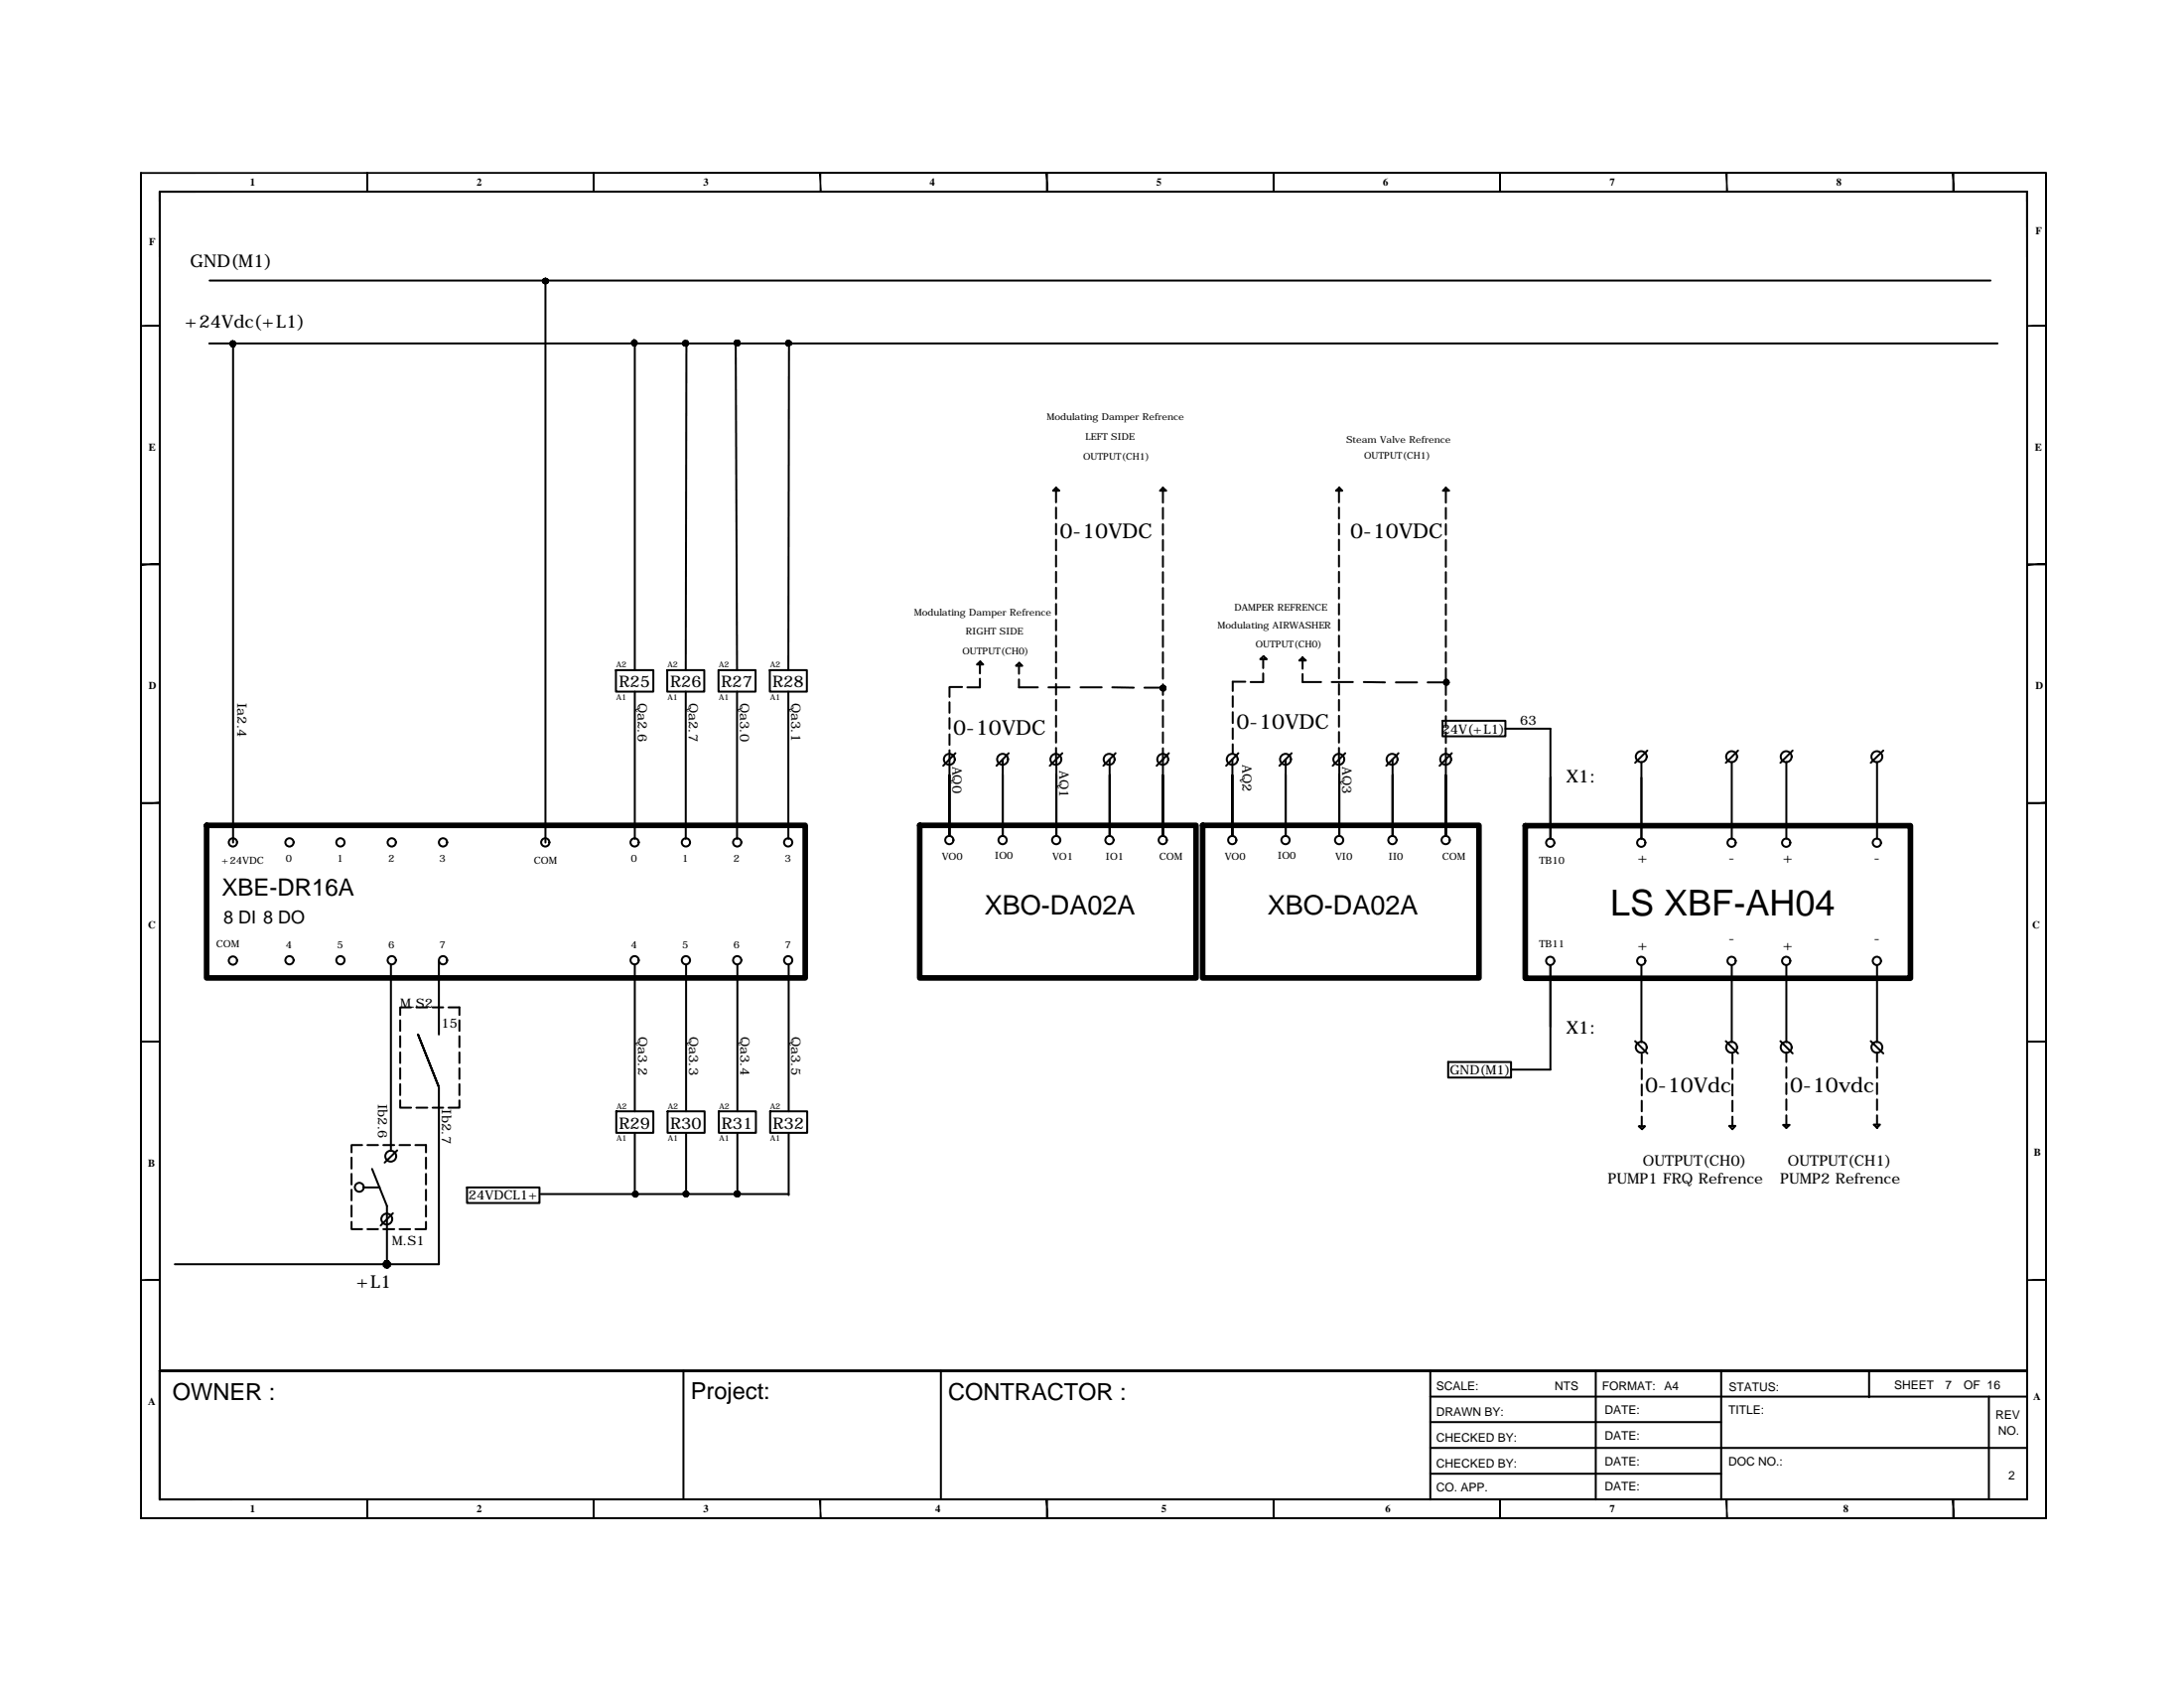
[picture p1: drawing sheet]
<svg xmlns="http://www.w3.org/2000/svg" width="279mm" height="216mm" viewBox="0 0 279 216" stroke-linecap="round" stroke-linejoin="round" font-family="sans-serif">
<!-- layer: FRAME -->
<g fill="#000" stroke="#000" stroke-width=".13">
<path d="M18 22.1v.1l243.8-.1zM18 22.2l243.8-.1v.1z"/>
<path d="M20.4 24.5l.1 167.3v-167.3zM20.4 24.5l.1 167.3h-.1z"/>
<path d="M46.9 22.1l.1 2.4v-2.4zM46.9 22.1l.1 2.4h-.1z"/>
<path d="M75.9 22.1l.1 2.4v-2.4zM75.9 22.1l.1 2.4h-.1z"/>
<path d="M104.9 22.1l.1 2.4v-2.4zM104.9 22.1l.1 2.4h-.1z"/>
<path d="M133.9 22.1l.1 2.4v-2.4zM133.9 22.1l.1 2.4h-.1z"/>
<path d="M162.9 22.1l.1 2.4v-2.4zM162.9 22.1l.1 2.4h-.1z"/>
<path d="M191.9 22.1l.1 2.4v-2.4zM191.9 22.1l.1 2.4h-.1z"/>
<path d="M220.9 22.1l.1 2.4v-2.4zM220.9 22.1l.1 2.4h-.1z"/>
<path d="M249.8 22.1l.2 2.4v-2.4zM249.8 22.1l.2 2.4h-.2z"/>
<path d="M20.4 24.6h238.9v-.1zM20.4 24.5h238.9l-238.9 .1z"/>
<path d="M261.7 22.1l.1 172.1zM261.7 22.1l.1 172.1z"/>
<path d="M18 41.6v.1l2.4-.1zM18 41.7l2.4-.1v.1z"/>
<path d="M259.3 41.6v.1l2.5-.1zM259.3 41.7l2.5-.1v.1z"/>
<path d="M18 72.1v.1l2.4-.1zM18 72.2l2.4-.1v.1z"/>
<path d="M259.3 72.1v.1l2.5-.1zM259.3 72.2l2.5-.1v.1z"/>
<path d="M18 102.6v.2l2.4-.2zM18 102.8l2.4-.2v.2z"/>
<path d="M259.3 102.6v.2l2.5-.2zM259.3 102.8l2.5-.2v.2z"/>
<path d="M18 133.2v.1l2.4-.1zM18 133.3l2.4-.1v.1z"/>
<path d="M259.3 133.2v.1l2.5-.1zM259.3 133.3l2.5-.1v.1z"/>
<path d="M18 163.7v.1l2.4-.1zM18 163.8l2.4-.1v.1z"/>
<path d="M259.3 163.7v.1l2.5-.1zM259.3 163.8l2.5-.1v.1z"/>
<path d="M18 22.1v172.1h.1zM18 22.1h.1v172.1z"/>
<path d="M20.4 191.7v.1l238.9-.1zM20.4 191.8l238.9-.1v.1z"/>
<path d="M46.9 191.8v2.4h.1zM46.9 191.8h.1v2.4z"/>
<path d="M75.9 191.8l.1 2.4v-2.4zM75.9 191.8l.1 2.4h-.1z"/>
<path d="M104.9 191.8v2.4h.1zM104.9 191.8h.1v2.4z"/>
<path d="M133.9 191.8v2.4h.1zM133.9 191.8h.1v2.4z"/>
<path d="M162.9 191.8v2.4h.1zM162.9 191.8h.1v2.4z"/>
<path d="M191.9 191.8v2.4h.1zM191.9 191.8h.1v2.4z"/>
<path d="M220.9 191.8v2.4h.1zM220.9 191.8h.1v2.4z"/>
<path d="M249.8 191.8v2.4h.2zM249.8 191.8h.2v2.4z"/>
<path d="M259.3 24.5v167.3h.1zM259.3 24.5h.1v167.3z"/>
<path d="M18 194.2h243.8zM18 194.2h243.8z"/>
</g>
<path d="M20.4 175.3h238.9zM20.4 175.3v16.5M183 178.6h76.2M183 175.3v16.5M183 181.9h37.2M183 185.2h76.2M183 188.5h37.2" fill="none" stroke="#000" stroke-width=".25"/>
<!-- layer: 0 -->
<g fill="none" stroke="#000" stroke-width=".25">
<path d="M26.8 35.9h227.8M69.8 36v71.8M26.8 43.9h228.7M29.8 43.9v63.9M81.2 43.9v41.8M87.8 43.9l-.1 41.8M94.1 43.9l.2 41.8M100.9 43.9v41.8M135.1 62.4l.4 .4h-.8zM135.1 62.8v1.4M135.1 64.9v1.4M135.1 67v1.4"/>
<path d="M135.1 69v1.4M135.1 71.1v1.4M135.1 73.1v1.4M135.1 75.2v1.4M135.1 77.2v1.4M135.1 79.3v1.3M148.8 62.4l.4 .4h-.8zM148.8 62.8v1.5M148.8 65v1.4M148.8 67v1.4M148.8 69.1v1.3M148.8 71.1v1.4"/>
<path d="M148.8 73.2v1.3M148.8 75.2v1.4M148.8 77.3v1.3M148.8 79.3v1.4M170.9 62.8l.4-.4 .4 .4zM171.3 62.8v1.4M171.3 64.9v1.4M171.3 67v1.4M171.3 69v1.4M171.3 71.1v1.4M171.3 73.1v1.4M171.3 75.2v1.4"/>
<path d="M171.3 77.2v1.4M171.3 79.3v1.3M185 62.4l.4 .4h-.8zM185 62.8v1.5M185 65v1.4M185 67v1.4M185 69.1v1.3M185 71.1v1.4M185 73.2v1.3M185 75.2v1.4M185 77.3v1.3M185 79.3v1.4"/>
<path d="M81.2 88.5v18.8M87.7 88.5v18.8M94.3 88.5v18.8M100.9 88.5v18.8M121.5 96v10.9v-7.8M121.5 88v1.1M121.5 89.8v1.4M121.5 91.8v1.4M121.5 93.9v1.4M121.5 87.9h1.6M122.2 96.3l-1.5 1.6M125 85l.4-.4 .4 .4z"/>
<path d="M125.4 86.8v1.1h-1.6M125.4 85v1.1M128.3 97.1v9.8v-7.8M129 96.3l-1.5 1.6M130 85.2l.4-.4 .4 .4zM130.4 86.9v1h2.4M130.4 85.2v1M134.1 87.9h2.7M135.1 81.3v1.4M135.1 83.4v1.3M135.1 85.4v1.4M135.1 87.5v1.3"/>
<path d="M135.1 89.5v1.4M135.1 91.6v1.3M135.1 93.6v1.4M135.1 95.7v1.4M135.1 97.1v9.8v-7.8M135.9 96.3l-1.6 1.6M138.2 87.9h2.7M142 97.1v9.8v-7.8M142.3 87.9l2.7 .1M142.7 96.3l-1.5 1.6M146.4 88h2.4M148.8 97.1v9.8v-7.8"/>
<path d="M148.8 81.4v1.3M148.8 83.4v1.4M148.8 85.5v1.3M148.8 87.5v1.4M148.8 89.6v1.3M148.8 91.6v1.4M148.8 93.7v1.3M148.8 95.7v1.5M149.5 96.3l-1.5 1.6M157.7 97.1v9.8v-7.8M157.7 89.1v1.3M157.7 91.1v1.4"/>
<path d="M157.7 93.2v1.3M157.7 95.2v1.2M158.4 96.3l-1.5 1.6M159.3 87.2h-1.6v1.2M161.2 84.3l.4-.4 .5 .4zM161.6 86.1v1.1h-1.6M161.6 84.3v1.2M164.5 97.1v9.8v-7.8M165.2 96.3l-1.5 1.6M166.2 84.5l.4-.4 .5 .4zM166.6 86.2v1h2.4M166.6 84.5v1"/>
<path d="M170.4 87.2h2.7M171.3 81.3v1.4M171.3 83.4v1.3M171.3 85.4v1.4M171.3 87.5v1.3M171.3 89.5v1.4M171.3 91.6v1.3M171.3 93.6v1.4M171.3 95.7v1.4M171.3 97.1v9.8v-7.8M172.1 96.3l-1.6 1.6M174.5 87.2l2.7 .1"/>
<path d="M178.2 97.1v9.8v-7.8M178.6 87.3h2.7M178.9 96.3l-1.6 1.6M182.6 87.3h2.4M184.5 92.2h8.1v2h-8.1zM185 97.1v9.8v-7.8M185 81.4v1.3M185 83.4v1.4M185 85.5v1.3M185 87.5v1.4M185 89.6v1.3M185 91.6v1.4"/>
<path d="M185 93.7v1.3M185 95.7v1.5M185.7 96.3l-1.5 1.6M192.6 93.2h5.7v14.1v-7.8M210 97.5v9.8M210.7 96l-1.5 1.6M221.5 97.5v9.8M222.3 96l-1.5 1.6M228.5 97.5v9.8M229.3 96l-1.5 1.6M240.1 97.5v9.8M240.9 96l-1.6 1.6"/>
<path d="M50 123.5v23.7M51.2 130.5v1.4M51.2 132.5v1.4M51.2 134.6v1.4M51.2 136.6v1.4M51.2 138.7v1.4M52.6 128.8h-1.4v1M53.3 128.8h1.4M55.3 128.8h1.4M56.1 123v9.3M56.1 139.1v22.6h-33.7M57.4 128.8h1.4v1"/>
<path d="M58.8 130.5v1.4M58.8 132.5v1.4M58.8 134.6v1.4M58.8 136.6v1.4M58.8 138.7v1.4M81.2 123.4v18.7M87.8 123.4v18.7M94.3 123.4v18.7M100.9 123.4v18.7M185.3 135.8h8v2h-8zM198.3 123.5v13.3h-5M209.2 133.2l1.5 1.5"/>
<path d="M210 123.5v9.8M210 134.8v1.2M210 136.7v1.3M210 138.7v1.4M220.8 133.2l1.5 1.5M221.5 123.5v9.8M221.6 134.8v1.2M221.6 136.7v1.3M221.6 138.7v1.4M227.8 133.2l1.5 1.5M228.5 123.5v9.8M228.5 134.6v1.2"/>
<path d="M228.5 136.5v1.4M228.5 138.5v1.4M239.3 133.2l1.6 1.5M240.1 123.5v9.8M240.1 134.6v1.2M240.1 136.5v1.4M240.1 138.5v1.4M45 156.3v.9h1.3M45 148.1v1.4M45 150.1v1.4M45 152.2v1.3M45 154.2v1.4"/>
<path d="M46.3 146.5h-1.3v.9M46.6 151.9h2M47 157.2h1.4M47 146.5h1.4M49 157.2h1.4M49 146.5h1.4M49.5 154.2v7.5M50.3 155.2l-1.6 1.5M50.8 147.1l-1.6 1.6M51.1 157.2h1.4M51.1 146.5h1.4M51.2 140.7v1h1.4"/>
<path d="M53.1 146.5h1.4v.9M53.3 141.7h1.4M54.5 156.3v.9h-1.4M54.5 148.1v1.4M54.5 150.1v1.4M54.5 152.2v1.3M54.5 154.2v1.4M55.3 141.7h1.4M58.8 140.7v1h-1.4M59.7 151.9h9.3v2h-9.3zM69.2 152.7h31.7M81.2 144.9v8"/>
<path d="M87.8 144.9v8M94.3 144.9v8M100.9 144.9v8M209.6 144h.9l-.4 .4zM210 140.8v1.3M210 142.8v1.2M221.2 144h.8l-.4 .4zM221.6 140.8v1.3M221.6 142.8v1.2M228.1 143.9h.9l-.5 .4zM228.5 140.6v1.4M228.5 142.6v1.2"/>
<path d="M239.7 143.8h.8l-.4 .5zM240.1 140.6v1.4M240.1 142.6v1.2M87.4 175.3v16.4M120.4 175.3v16.4M204.1 175.3v16.5M220.2 175.3v16.5M239.1 175.4v3.3M254.4 178.6v13.2"/>
<circle cx="121.4" cy="97.1" r=".7"/>
<circle cx="128.3" cy="97.1" r=".7"/>
<circle cx="135.1" cy="97.1" r=".7"/>
<circle cx="141.9" cy="97.1" r=".7"/>
<circle cx="148.8" cy="97.1" r=".7"/>
<circle cx="157.6" cy="97.1" r=".7"/>
<circle cx="164.5" cy="97.1" r=".7"/>
<circle cx="171.3" cy="97.1" r=".7"/>
<circle cx="178.1" cy="97.1" r=".7"/>
<circle cx="184.9" cy="97.1" r=".7"/>
<circle cx="210" cy="96.8" r=".7"/>
<circle cx="221.5" cy="96.8" r=".7"/>
<circle cx="228.5" cy="96.8" r=".7"/>
<circle cx="240.1" cy="96.8" r=".7"/>
<circle cx="29.8" cy="107.7" r=".53"/>
<circle cx="37" cy="107.7" r=".53"/>
<circle cx="43.6" cy="107.7" r=".53"/>
<circle cx="50.1" cy="107.7" r=".53"/>
<circle cx="56.7" cy="107.7" r=".53"/>
<circle cx="69.8" cy="107.7" r=".53"/>
<circle cx="81.2" cy="107.7" r=".53"/>
<circle cx="87.7" cy="107.7" r=".53"/>
<circle cx="94.3" cy="107.7" r=".53"/>
<circle cx="100.8" cy="107.7" r=".53"/>
<circle cx="121.4" cy="107.4" r=".53"/>
<circle cx="128.3" cy="107.4" r=".53"/>
<circle cx="135.1" cy="107.4" r=".53"/>
<circle cx="141.9" cy="107.4" r=".53"/>
<circle cx="148.8" cy="107.4" r=".53"/>
<circle cx="157.6" cy="107.4" r=".53"/>
<circle cx="164.5" cy="107.4" r=".53"/>
<circle cx="171.3" cy="107.4" r=".53"/>
<circle cx="178.1" cy="107.4" r=".53"/>
<circle cx="184.9" cy="107.4" r=".53"/>
<circle cx="198.3" cy="107.8" r=".53"/>
<circle cx="210" cy="107.8" r=".53"/>
<circle cx="221.5" cy="107.8" r=".53"/>
<circle cx="228.5" cy="107.8" r=".53"/>
<circle cx="240.1" cy="107.8" r=".53"/>
<circle cx="29.8" cy="122.9" r=".53"/>
<circle cx="37" cy="122.8" r=".53"/>
<circle cx="43.6" cy="122.8" r=".53"/>
<circle cx="50.1" cy="122.8" r=".53"/>
<circle cx="56.7" cy="122.8" r=".53"/>
<circle cx="81.2" cy="122.8" r=".53"/>
<circle cx="87.7" cy="122.8" r=".53"/>
<circle cx="94.3" cy="122.8" r=".53"/>
<circle cx="100.8" cy="122.8" r=".53"/>
<circle cx="198.3" cy="122.9" r=".53"/>
<circle cx="210" cy="122.9" r=".53"/>
<circle cx="210" cy="133.9" r=".7"/>
<circle cx="221.5" cy="122.9" r=".53"/>
<circle cx="221.5" cy="133.9" r=".7"/>
<circle cx="228.5" cy="122.9" r=".53"/>
<circle cx="228.5" cy="133.9" r=".7"/>
<circle cx="240.1" cy="122.9" r=".53"/>
<circle cx="240.1" cy="133.9" r=".7"/>
<circle cx="46" cy="151.9" r=".57"/>
<circle cx="49.5" cy="155.9" r=".7"/>
<circle cx="50" cy="147.9" r=".7"/>
</g>
<!-- layer: SHEET -->
<path d="M47.6 149.5l1.9 4.7" fill="none" stroke="#000" stroke-width=".25"/>
<!-- layer: 0 -->
<g fill="#000" stroke="#000" stroke-width=".13">
<path d="M69.4 36v.1l.4-.1zM69.4 36.1l.4-.1-.2 .3zM69.8 36l-.2 .3h.2z"/>
<path d="M69.4 36v.1l.4-.1zM69.4 36.1l.4-.1-.2 .3zM69.8 36l-.2 .3h.2z"/>
<path d="M69.6 35.6l.2 .4v-.4zM69.4 35.8l.2-.2 .2 .4zM69.4 35.8v.2h.4z"/>
<path d="M69.8 36v.3h.1zM69.8 36l.3 .1-.2 .2zM69.8 36l.3 .1 .1-.1z"/>
<path d="M69.6 35.6l.2 .4v-.4zM69.4 35.8l.2-.2 .2 .4zM69.4 35.8v.2h.4z"/>
<path d="M69.8 36v.3h.1zM69.8 36l.3 .1-.2 .2zM69.8 36l.3 .1 .1-.1z"/>
<path d="M69.8 36h.4l-.1-.2zM69.9 35.6l.2 .2-.3 .2zM69.8 35.6v.4l.1-.4z"/>
<path d="M69.8 36h.4l-.1-.2zM69.9 35.6l.2 .2-.3 .2zM69.8 35.6v.4l.1-.4z"/>
<path d="M29.4 44l.1 .1 .3-.1zM29.5 44.1l.3-.1-.2 .3zM29.8 44l-.2 .3 .2 .1z"/>
<path d="M29.4 44l.1 .1 .3-.1zM29.5 44.1l.3-.1-.2 .3zM29.8 44l-.2 .3 .2 .1z"/>
<path d="M29.6 43.6l.2 .4v-.4zM29.6 43.6l.2 .4-.3-.2zM29.5 43.8l-.1 .2h.4z"/>
<path d="M29.8 44v.4l.2-.1zM29.8 44l.3 .1-.1 .2zM29.8 44l.3 .1 .1-.1z"/>
<path d="M29.6 43.6l.2 .4v-.4zM29.6 43.6l.2 .4-.3-.2zM29.5 43.8l-.1 .2h.4z"/>
<path d="M29.8 44v.4l.2-.1zM29.8 44l.3 .1-.1 .2zM29.8 44l.3 .1 .1-.1z"/>
<path d="M29.8 44h.4l-.1-.2zM30 43.6l.1 .2-.3 .2zM29.8 43.6v.4l.2-.4z"/>
<path d="M29.8 44h.4l-.1-.2zM30 43.6l.1 .2-.3 .2zM29.8 43.6v.4l.2-.4z"/>
<path d="M80.8 43.8v.2l.3-.2zM80.8 44l.3-.2-.1 .4zM81.1 43.8l-.1 .4h.1z"/>
<path d="M80.8 43.8v.2l.3-.2zM80.8 44l.3-.2-.1 .4zM81.1 43.8l-.1 .4h.1z"/>
<path d="M81 43.5l.1 .3v-.3zM81 43.5l.1 .3-.3-.1zM80.8 43.7v.1h.3z"/>
<path d="M81.1 43.8v.4h.2zM81.1 43.8l.4 .2-.2 .2zM81.1 43.8l.4 .2v-.2z"/>
<path d="M81 43.5l.1 .3v-.3zM81 43.5l.1 .3-.3-.1zM80.8 43.7v.1h.3z"/>
<path d="M81.1 43.8v.4h.2zM81.1 43.8l.4 .2-.2 .2zM81.1 43.8l.4 .2v-.2z"/>
<path d="M81.1 43.8h.4v-.1zM81.3 43.5l.2 .2-.4 .1zM81.1 43.5v.3l.2-.3z"/>
<path d="M81.1 43.8h.4v-.1zM81.3 43.5l.2 .2-.4 .1zM81.1 43.5v.3l.2-.3z"/>
<path d="M87.3 43.9l.1 .2 .3-.2zM87.4 44.1l.3-.2-.2 .3zM87.7 43.9l-.2 .3 .2 .1z"/>
<path d="M87.3 43.9l.1 .2 .3-.2zM87.4 44.1l.3-.2-.2 .3zM87.7 43.9l-.2 .3 .2 .1z"/>
<path d="M87.5 43.6l.2 .3v-.4zM87.5 43.6l.2 .3-.3-.2zM87.4 43.7l-.1 .2h.4z"/>
<path d="M87.7 43.9v.4l.2-.1zM87.7 43.9l.3 .2-.1 .1zM87.7 43.9l.3 .2 .1-.2z"/>
<path d="M87.5 43.6l.2 .3v-.4zM87.5 43.6l.2 .3-.3-.2zM87.4 43.7l-.1 .2h.4z"/>
<path d="M87.7 43.9v.4l.2-.1zM87.7 43.9l.3 .2-.1 .1zM87.7 43.9l.3 .2 .1-.2z"/>
<path d="M87.7 43.9h.4l-.1-.2zM87.9 43.6l.1 .1-.3 .2zM87.7 43.5v.4l.2-.3z"/>
<path d="M87.7 43.9h.4l-.1-.2zM87.9 43.6l.1 .1-.3 .2zM87.7 43.5v.4l.2-.3z"/>
<path d="M94 43.8v.3l.3-.3zM94 44.1l.3-.3-.2 .4zM94.3 43.8l-.2 .4h.2z"/>
<path d="M94 43.8v.3l.3-.3zM94 44.1l.3-.3-.2 .4zM94.3 43.8l-.2 .4h.2z"/>
<path d="M94.1 43.5l.2 .3v-.3zM94.1 43.5l.2 .3-.3-.1zM94 43.7v.1h.3z"/>
<path d="M94.3 43.8v.4h.2zM94.3 43.8l.3 .3-.1 .1zM94.3 43.8l.3 .3 .1-.3z"/>
<path d="M94.1 43.5l.2 .3v-.3zM94.1 43.5l.2 .3-.3-.1zM94 43.7v.1h.3z"/>
<path d="M94.3 43.8v.4h.2zM94.3 43.8l.3 .3-.1 .1zM94.3 43.8l.3 .3 .1-.3z"/>
<path d="M94.3 43.8h.4l-.1-.1zM94.5 43.5l.1 .2-.3 .1zM94.3 43.5v.3l.2-.3z"/>
<path d="M94.3 43.8h.4l-.1-.1zM94.5 43.5l.1 .2-.3 .1zM94.3 43.5v.3l.2-.3z"/>
<path d="M100.5 43.9l.1 .2 .3-.2zM100.6 44.1l.3-.2-.2 .3zM100.9 43.9l-.2 .3 .2 .1z"/>
<path d="M100.5 43.9l.1 .2 .3-.2zM100.6 44.1l.3-.2-.2 .3zM100.9 43.9l-.2 .3 .2 .1z"/>
<path d="M100.7 43.6l.2 .3v-.4zM100.7 43.6l.2 .3-.3-.2zM100.6 43.7l-.1 .2h.4z"/>
<path d="M100.9 43.9v.4l.1-.1zM100.9 43.9l.3 .2-.2 .1zM100.9 43.9l.3 .2v-.2z"/>
<path d="M100.7 43.6l.2 .3v-.4zM100.7 43.6l.2 .3-.3-.2zM100.6 43.7l-.1 .2h.4z"/>
<path d="M100.9 43.9v.4l.1-.1zM100.9 43.9l.3 .2-.2 .1zM100.9 43.9l.3 .2v-.2z"/>
<path d="M100.9 43.9h.3v-.2zM101 43.6l.2 .1-.3 .2zM100.9 43.5v.4l.1-.3z"/>
<path d="M100.9 43.9h.3v-.2zM101 43.6l.2 .1-.3 .2zM100.9 43.5v.4l.1-.3z"/>
<path d="M148.4 88l.1 .2 .3-.2zM148.5 88.2l.3-.2-.2 .3zM148.8 88l-.2 .3 .2 .1z"/>
<path d="M148.4 88l.1 .2 .3-.2zM148.5 88.2l.3-.2-.2 .3zM148.8 88l-.2 .3 .2 .1z"/>
<path d="M148.6 87.7l.2 .3v-.3zM148.5 87.8l.1-.1 .2 .3zM148.5 87.8l-.1 .2h.4z"/>
<path d="M148.8 88v.4l.2-.1zM148.8 88l.3 .2-.1 .1zM148.8 88l.3 .2 .1-.2z"/>
<path d="M148.6 87.7l.2 .3v-.3zM148.5 87.8l.1-.1 .2 .3zM148.5 87.8l-.1 .2h.4z"/>
<path d="M148.8 88v.4l.2-.1zM148.8 88l.3 .2-.1 .1zM148.8 88l.3 .2 .1-.2z"/>
<path d="M148.8 88h.4l-.1-.2zM149 87.7l.1 .1-.3 .2zM148.8 87.7v.3l.2-.3z"/>
<path d="M148.8 88h.4l-.1-.2zM149 87.7l.1 .1-.3 .2zM148.8 87.7v.3l.2-.3z"/>
<path d="M184.7 87.3v.1l.4-.1zM184.7 87.4l.4-.1-.3 .3zM185.1 87.3l-.3 .3 .3 .1z"/>
<path d="M184.7 87.3v.1l.4-.1zM184.7 87.4l.4-.1-.3 .3zM185.1 87.3l-.3 .3 .3 .1z"/>
<path d="M184.8 86.9l.3 .4v-.4zM184.8 86.9l.3 .4-.4-.2zM184.7 87.1v.2h.4z"/>
<path d="M185.1 87.3v.4l.1-.1zM185.1 87.3l.2 .1-.1 .2zM185.1 87.3l.2 .1 .1-.1z"/>
<path d="M184.8 86.9l.3 .4v-.4zM184.8 86.9l.3 .4-.4-.2zM184.7 87.1v.2h.4z"/>
<path d="M185.1 87.3v.4l.1-.1zM185.1 87.3l.2 .1-.1 .2zM185.1 87.3l.2 .1 .1-.1z"/>
<path d="M185.1 87.3h.3l-.1-.2zM185.2 86.9l.1 .2-.2 .2zM185.1 86.9v.4l.1-.4z"/>
<path d="M185.1 87.3h.3l-.1-.2zM185.2 86.9l.1 .2-.2 .2zM185.1 86.9v.4l.1-.4z"/>
<path d="M80.9 152.7l.1 .2 .3-.2zM81 152.9l.3-.2-.2 .4zM81.3 152.7l-.2 .4h.2z"/>
<path d="M80.9 152.7l.1 .2 .3-.2zM81 152.9l.3-.2-.2 .4zM81.3 152.7l-.2 .4h.2z"/>
<path d="M81.1 152.4l.2 .3v-.3zM81 152.6l.1-.2 .2 .3zM81 152.6l-.1 .1h.4z"/>
<path d="M81.3 152.7v.4h.2zM81.3 152.7l.3 .2-.1 .2zM81.3 152.7l.3 .2 .1-.2z"/>
<path d="M81.1 152.4l.2 .3v-.3zM81 152.6l.1-.2 .2 .3zM81 152.6l-.1 .1h.4z"/>
<path d="M81.3 152.7v.4h.2zM81.3 152.7l.3 .2-.1 .2zM81.3 152.7l.3 .2 .1-.2z"/>
<path d="M81.3 152.7h.4l-.1-.1zM81.5 152.4l.1 .2-.3 .1zM81.3 152.4v.3l.2-.3z"/>
<path d="M81.3 152.7h.4l-.1-.1zM81.5 152.4l.1 .2-.3 .1zM81.3 152.4v.3l.2-.3z"/>
<path d="M87.4 152.7v.2l.4-.2zM87.4 152.9l.4-.2-.2 .3zM87.8 152.7l-.2 .3 .2 .1z"/>
<path d="M87.4 152.7v.2l.4-.2zM87.4 152.9l.4-.2-.2 .3zM87.8 152.7l-.2 .3 .2 .1z"/>
<path d="M87.6 152.4l.2 .3v-.4zM87.4 152.5l.2-.1 .2 .3zM87.4 152.5v.2h.4z"/>
<path d="M87.8 152.7v.4l.1-.1zM87.8 152.7l.3 .2-.2 .1zM87.8 152.7l.3 .2 .1-.2z"/>
<path d="M87.6 152.4l.2 .3v-.4zM87.4 152.5l.2-.1 .2 .3zM87.4 152.5v.2h.4z"/>
<path d="M87.8 152.7v.4l.1-.1zM87.8 152.7l.3 .2-.2 .1zM87.8 152.7l.3 .2 .1-.2z"/>
<path d="M87.8 152.7h.4l-.1-.2zM87.9 152.4l.2 .1-.3 .2zM87.8 152.3v.4l.1-.3z"/>
<path d="M87.8 152.7h.4l-.1-.2zM87.9 152.4l.2 .1-.3 .2zM87.8 152.3v.4l.1-.3z"/>
<path d="M94 152.7v.2l.3-.2zM94 152.9l.3-.2-.2 .3zM94.3 152.7l-.2 .3 .2 .1z"/>
<path d="M94 152.7v.2l.3-.2zM94 152.9l.3-.2-.2 .3zM94.3 152.7l-.2 .3 .2 .1z"/>
<path d="M94.1 152.4l.2 .3v-.4zM94 152.5l.1-.1 .2 .3zM94 152.5v.2h.3z"/>
<path d="M94.3 152.7v.4l.2-.1zM94.3 152.7l.3 .2-.1 .1zM94.3 152.7l.3 .2 .1-.2z"/>
<path d="M94.1 152.4l.2 .3v-.4zM94 152.5l.1-.1 .2 .3zM94 152.5v.2h.3z"/>
<path d="M94.3 152.7v.4l.2-.1zM94.3 152.7l.3 .2-.1 .1zM94.3 152.7l.3 .2 .1-.2z"/>
<path d="M94.3 152.7h.4l-.1-.2zM94.5 152.4l.1 .1-.3 .2zM94.3 152.3v.4l.2-.3z"/>
<path d="M94.3 152.7h.4l-.1-.2zM94.5 152.4l.1 .1-.3 .2zM94.3 152.3v.4l.2-.3z"/>
<path d="M49 161.7l.1 .3 .4-.3zM49.1 162l.4-.3-.3 .4zM49.5 161.7l-.3 .4 .3 .1z"/>
<path d="M49 161.7l.1 .3 .4-.3zM49.1 162l.4-.3-.3 .4zM49.5 161.7l-.3 .4 .3 .1z"/>
<path d="M49.1 161.7l.1 .2 .3-.2zM49.2 161.9l.3-.2-.2 .3zM49.5 161.7l-.2 .3 .2 .1z"/>
<path d="M49.1 161.7l.1 .2 .3-.2zM49.2 161.9l.3-.2-.2 .3zM49.5 161.7l-.2 .3 .2 .1z"/>
<path d="M49.3 161.4l.2 .3v-.3zM49.3 161.4l.2 .3-.3-.2zM49.2 161.5l-.1 .2h.4z"/>
<path d="M49.5 161.7v.4l.2-.1zM49.5 161.7l.3 .2-.1 .1zM49.5 161.7l.3 .2v-.2z"/>
<path d="M49.2 161.3l.3 .4v-.5zM49.2 161.3l.3 .4-.4-.2zM49.1 161.5l-.1 .2h.5z"/>
<path d="M49.5 161.7v.5l.2-.1zM49.5 161.7l.4 .3-.2 .1zM49.5 161.7l.4 .3 .1-.3z"/>
<path d="M49.3 161.4l.2 .3v-.3zM49.3 161.4l.2 .3-.3-.2zM49.2 161.5l-.1 .2h.4z"/>
<path d="M49.5 161.7v.4l.2-.1zM49.5 161.7l.3 .2-.1 .1zM49.5 161.7l.3 .2v-.2z"/>
<path d="M49.2 161.3l.3 .4v-.5zM49.2 161.3l.3 .4-.4-.2zM49.1 161.5l-.1 .2h.5z"/>
<path d="M49.5 161.7v.5l.2-.1zM49.5 161.7l.4 .3-.2 .1zM49.5 161.7l.4 .3 .1-.3z"/>
<path d="M49.5 161.7h.3v-.2zM49.7 161.4l.1 .1-.3 .2zM49.5 161.4v.3l.2-.3z"/>
<path d="M49.5 161.7h.3v-.2zM49.7 161.4l.1 .1-.3 .2zM49.5 161.4v.3l.2-.3z"/>
<path d="M49.5 161.7h.5l-.1-.2zM49.7 161.3l.2 .2-.4 .2zM49.5 161.2v.5l.2-.4z"/>
<path d="M49.5 161.7h.5l-.1-.2zM49.7 161.3l.2 .2-.4 .2zM49.5 161.2v.5l.2-.4z"/>
</g>
<!-- layer: SYMBOL -->
<path d="M78.8 85.7h4.8v2.8h-4.8zM85.4 85.7h4.7v2.8h-4.7zM91.9 85.7h4.8v2.8h-4.8zM98.5 85.7h4.7v2.8h-4.7zM53.5 132.3l2.6 6.8-2.6-6.8M78.8 142.1h4.8v2.8h-4.8zM85.4 142.1h4.7v2.8h-4.7zM92 142.1h4.7v2.8h-4.7zM98.5 142.1h4.8v2.8h-4.8z" fill="none" stroke="#000" stroke-width=".25"/>
<!-- layer: 0 -->
<path d="M26.4 105.6h76.6v19.5h-76.6zM117.7 105.6h35.3v19.5h-35.3zM153.9 105.6h35.3v19.5h-35.3zM195.1 105.6h49.3v19.5h-49.3z" fill="none" stroke="#000" stroke-width=".72"/>
<text font-size="4.6" x="206" y="117">LS XBF-AH04</text>
<g font-size="3.4">
<text x="126" y="117">XBO-DA02A</text>
<text x="162.2" y="117">XBO-DA02A</text>
</g>
<text font-size="3.1" x="28.4" y="114.5">XBE-DR16A</text>
<g font-size="3">
<text x="22.1" y="179">OWNER :</text>
<text x="88.4" y="179">Project:</text>
<text x="121.3" y="179">CONTRACTOR :</text>
</g>
<g font-size="2.6">
<text x="135.6" y="68.9">0-10VDC</text>
<text x="172.7" y="68.8">0-10VDC</text>
<text x="121.9" y="94">0-10VDC</text>
<text x="158.2" y="93.2">0-10VDC</text>
<text x="210.5" y="139.7">0-10Vdc</text>
<text x="229" y="139.7">0-10vdc</text>
</g>
<g font-size="2.3">
<text x="24.3" y="34.2">GND(M1)</text>
<text x="23.6" y="41.9">+24Vdc(+L1)</text>
<text x="200.4" y="100.1">X1:</text>
<text x="28.6" y="118.1">8 DI 8 DO</text>
<text x="200.4" y="132.2">X1:</text>
<text x="45.6" y="164.7">+L1</text>
</g>
<g font-size="2">
<text x="79.2" y="87.9">R25</text>
<text x="85.7" y="87.9">R26</text>
<text x="92.3" y="87.9">R27</text>
<text x="98.8" y="87.9">R28</text>
<text x="79.2" y="144.3">R29</text>
<text x="85.7" y="144.3">R30</text>
<text x="92.3" y="144.3">R31</text>
<text x="98.9" y="144.3">R32</text>
</g>
<g font-size="1.9">
<text x="209.5" y="110.3">+</text>
<text x="221.1" y="110.3">-</text>
<text x="228.1" y="110.3">+</text>
<text x="239.7" y="110.3">-</text>
<text x="209.5" y="121.6">+</text>
<text x="221.1" y="120.6">-</text>
<text x="228.1" y="121.6">+</text>
<text x="239.7" y="120.6">-</text>
<text x="210.2" y="149">OUTPUT(CH0)</text>
<text x="228.7" y="149">OUTPUT(CH1)</text>
<text x="205.7" y="151.4">PUMP1 FRQ Refrence</text>
<text x="227.7" y="151.4">PUMP2 Refrence</text>
</g>
<g font-size="1.7">
<text x="30.4" y="89.9" transform="rotate(90 30.4 89.9)">Ia2.4</text>
<text x="81.6" y="89.9" transform="rotate(90 81.6 89.9)">Qa2.6</text>
<text x="88.1" y="89.9" transform="rotate(90 88.1 89.9)">Qa2.7</text>
<text x="94.7" y="89.9" transform="rotate(90 94.7 89.9)">Qa3.0</text>
<text x="101.2" y="89.9" transform="rotate(90 101.2 89.9)">Qa3.1</text>
<text x="184.5" y="93.8">24V(+L1)</text>
<text x="194.5" y="92.7">63</text>
<text x="121.8" y="98" transform="rotate(90 121.8 98)">AQ0</text>
<text x="135.5" y="98.5" transform="rotate(90 135.5 98.5)">AQ1</text>
<text x="158.9" y="97.8" transform="rotate(90 158.9 97.8)">AQ2</text>
<text x="171.7" y="98" transform="rotate(90 171.7 98)">AQ3</text>
<text x="51.2" y="128.8">M.S2</text>
<text x="56.4" y="131.5">15</text>
<text x="81.6" y="132.5" transform="rotate(90 81.6 132.5)">Qa3.2</text>
<text x="88.2" y="132.5" transform="rotate(90 88.2 132.5)">Qa3.3</text>
<text x="94.7" y="132.5" transform="rotate(90 94.7 132.5)">Qa3.4</text>
<text x="101.2" y="132.5" transform="rotate(90 101.2 132.5)">Qa3.5</text>
<text x="185.5" y="137.4">GND(M1)</text>
<text x="48.4" y="141.2" transform="rotate(90 48.4 141.2)">Ib2.6</text>
<text x="56.5" y="141.9" transform="rotate(90 56.5 141.9)">Ib2.7</text>
<text x="59.9" y="153.4">24VDCL1+</text>
<text x="50.1" y="159.2">M.S1</text>
</g>
<g font-size="1.5">
<text x="183.7" y="177.8">SCALE:</text>
<text x="198.9" y="177.8">NTS</text>
<text x="204.9" y="177.8">FORMAT:</text>
<text x="212.9" y="177.8">A4</text>
<text x="221.2" y="177.9">STATUS:</text>
<text x="242.3" y="177.7">SHEET</text>
<text x="248.8" y="177.7">7</text>
<text x="251.2" y="177.7">OF 16</text>
<text x="183.7" y="184.4">CHECKED BY:</text>
<text x="183.7" y="181">DRAWN BY:</text>
<text x="205.3" y="184.1">DATE:</text>
<text x="205.3" y="180.8">DATE:</text>
<text x="221.1" y="180.8">TITLE:</text>
<text x="255.3" y="181.4">REV</text>
<text x="255.6" y="183.5">NO.</text>
<text x="183.7" y="190.7">CO. APP.</text>
<text x="183.7" y="187.6">CHECKED BY:</text>
<text x="205.3" y="190.6">DATE:</text>
<text x="205.3" y="187.4">DATE:</text>
<text x="221.1" y="187.4">DOC NO.:</text>
<text x="256.9" y="189.2">2</text>
</g>
<g font-size="1.4">
<text x="32" y="23.7">1</text>
<text x="61" y="23.7">2</text>
<text x="90" y="23.7">3</text>
<text x="118.9" y="23.7">4</text>
<text x="147.9" y="23.7">5</text>
<text x="176.9" y="23.7">6</text>
<text x="205.9" y="23.7">7</text>
<text x="234.9" y="23.7">8</text>
<text x="260.4" y="29.9">F</text>
<text x="19.1" y="31.3">F</text>
<text x="19" y="57.7">E</text>
<text x="260.3" y="57.7">E</text>
<text x="19" y="88.2">D</text>
<text x="260.4" y="88.2">D</text>
<text x="18.9" y="118.7">C</text>
<text x="260" y="118.7">C</text>
<text x="18.9" y="149.2">B</text>
<text x="260.2" y="147.9">B</text>
<text x="18.9" y="179.7">A</text>
<text x="260.1" y="179.1">A</text>
<text x="32" y="193.4">1</text>
<text x="61" y="193.4">2</text>
<text x="90" y="193.4">3</text>
<text x="119.6" y="193.4">4</text>
<text x="148.6" y="193.4">5</text>
<text x="177.2" y="193.4">6</text>
<text x="205.9" y="193.4">7</text>
<text x="235.8" y="193.4">8</text>
</g>
<g font-size="1.3">
<text x="28.3" y="110.4">+24VDC</text>
<text x="36.5" y="110.3">0</text>
<text x="43.1" y="110.3">1</text>
<text x="49.7" y="110.3">2</text>
<text x="56.2" y="110.3">3</text>
<text x="68.3" y="110.4">COM</text>
<text x="80.7" y="110.3">0</text>
<text x="87.3" y="110.3">1</text>
<text x="93.8" y="110.3">2</text>
<text x="100.4" y="110.3">3</text>
<text x="120.5" y="110">VO0</text>
<text x="127.3" y="109.8">IO0</text>
<text x="134.6" y="110">VO1</text>
<text x="141.4" y="110">IO1</text>
<text x="148.3" y="110">COM</text>
<text x="156.7" y="110">VO0</text>
<text x="163.5" y="109.8">IO0</text>
<text x="170.8" y="110">VI0</text>
<text x="177.6" y="110">II0</text>
<text x="184.5" y="110">COM</text>
<text x="196.9" y="110.5">TB10</text>
<text x="27.7" y="121.1">COM</text>
<text x="36.5" y="121.3">4</text>
<text x="43.1" y="121.3">5</text>
<text x="49.7" y="121.3">6</text>
<text x="56.2" y="121.3">7</text>
<text x="80.7" y="121.3">4</text>
<text x="87.3" y="121.3">5</text>
<text x="93.8" y="121.3">6</text>
<text x="100.4" y="121.3">7</text>
<text x="196.9" y="121.2">TB11</text>
</g>
<g font-size="1.2">
<text x="133.9" y="53.7">Modulating Damper Refrence</text>
<text x="138.6" y="58.8">OUTPUT(CH1)</text>
<text x="138.9" y="56.3">LEFT SIDE</text>
<text x="172.2" y="56.6">Steam Valve Refrence</text>
<text x="174.5" y="58.7">OUTPUT(CH1)</text>
<text x="116.9" y="78.7">Modulating Damper Refrence</text>
<text x="123.1" y="83.7">OUTPUT(CH0)</text>
<text x="123.5" y="81.2">RIGHT SIDE</text>
<text x="155.8" y="80.3">Modulating AIRWASHER</text>
<text x="157.9" y="78.1">DAMPER REFRENCE</text>
<text x="160.6" y="82.8">OUTPUT(CH0)</text>
</g>
<g font-size="1">
<text x="78.8" y="85.4">A2</text>
<text x="78.8" y="89.5">A1</text>
<text x="85.4" y="85.4">A2</text>
<text x="85.4" y="89.5">A1</text>
<text x="92" y="85.4">A2</text>
<text x="92" y="89.5">A1</text>
<text x="98.5" y="85.4">A2</text>
<text x="98.5" y="89.5">A1</text>
<text x="78.9" y="141.8">A2</text>
<text x="85.4" y="141.8">A2</text>
<text x="92" y="141.8">A2</text>
<text x="98.5" y="141.8">A2</text>
<text x="78.9" y="145.9">A1</text>
<text x="85.4" y="145.9">A1</text>
<text x="92" y="145.9">A1</text>
<text x="98.5" y="145.9">A1</text>
</g>
</svg>
